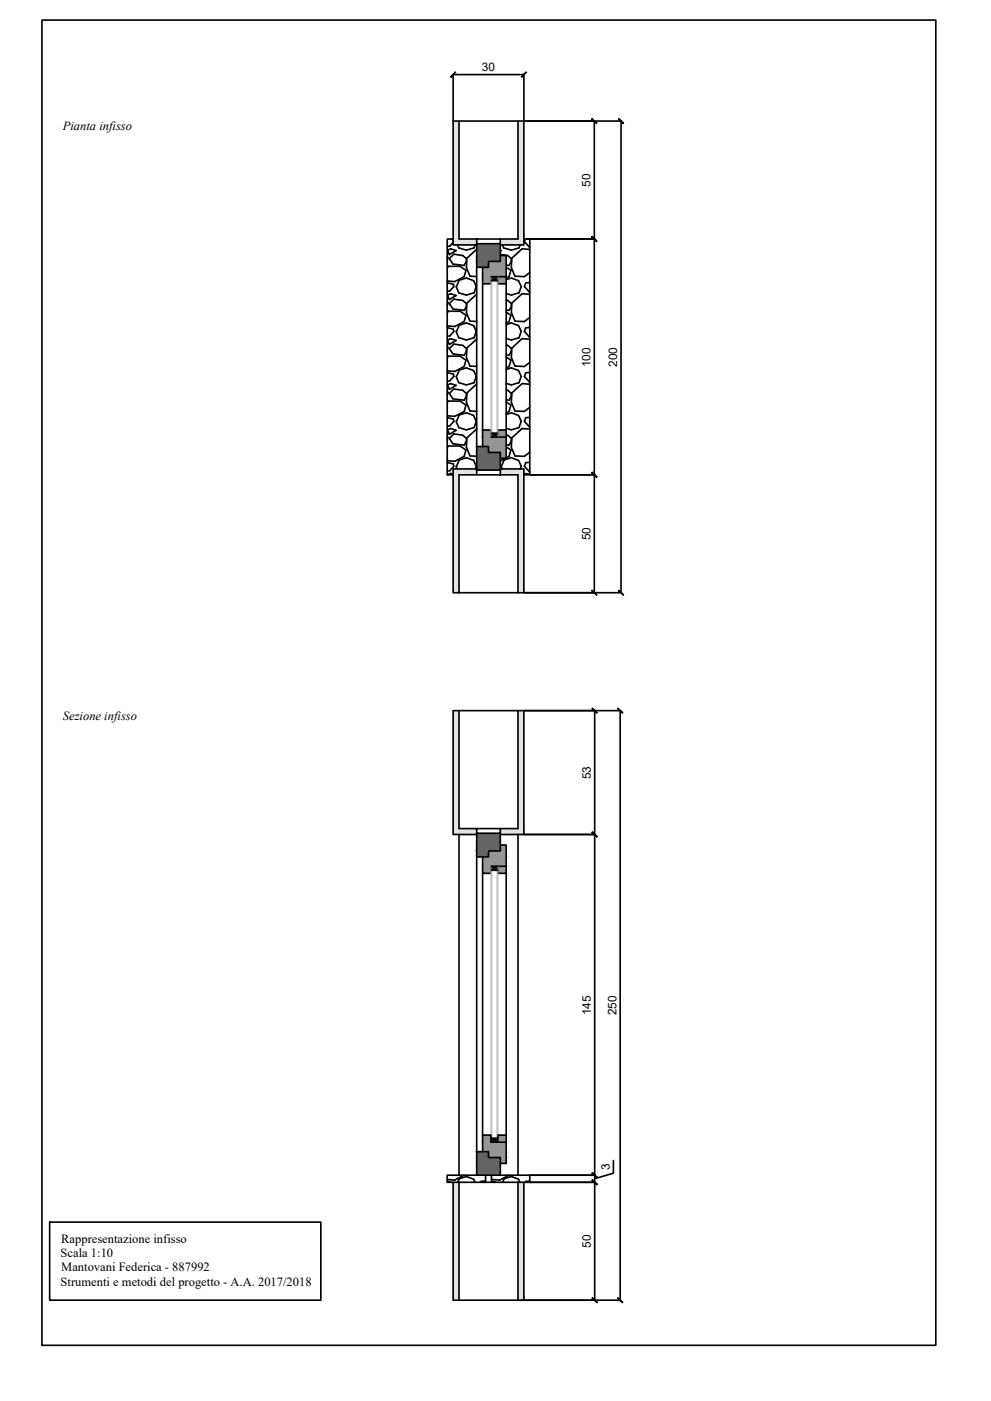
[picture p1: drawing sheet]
<svg xmlns="http://www.w3.org/2000/svg" width="420mm" height="594mm" viewBox="0 0 420 594" stroke-linecap="round" stroke-linejoin="round" font-family="sans-serif">
<!-- layer: Muri -->
<path d="M17.8 8.5h379v562h-379zM202.1 101.4h-7.5v-50.1h25v50.1h-7.5M202.1 201.3h-7.5v50h25v-50h-7.5M202.1 351.4h-7.5v-50.1h25v50.1h-7.5M194.6 501.3h25v50h-25z" fill="none" stroke="#000" stroke-width=".7"/>
<!-- layer: Intonaco -->
<g fill="#e4e3e2" stroke="#e4e3e2" stroke-width=".42">
<path d="M219.6 51.3l2.5 50.1v-50.1zM219.6 51.3l2.5 50.1h-2.5z"/>
<path d="M192.1 51.3l2.5 50.1v-50.1zM192.1 51.3l2.5 50.1h-2.5z"/>
<path d="M212.1 101.4l10 1.9v-1.9zM212.1 101.4l10 1.9h-10z"/>
<path d="M192.1 101.4l10 1.9v-1.9zM192.1 101.4l10 1.9h-10z"/>
<path d="M212.1 103.3l10 .6v-.6zM212.1 103.3l10 .6h-10z"/>
<path d="M192.1 103.3l10 .6v-.6zM192.1 103.3l10 .6h-10z"/>
<path d="M212.1 198.8l10 .5v-.5zM212.1 198.8l10 .5h-10z"/>
<path d="M192.1 198.8l10 .5v-.5zM192.1 198.8l10 .5h-10z"/>
<path d="M212.1 199.3l10 2v-2zM212.1 199.3l10 2h-10z"/>
<path d="M192.1 199.3l10 2v-2zM192.1 199.3l10 2h-10z"/>
<path d="M219.6 201.3l2.5 50v-50zM219.6 201.3l2.5 50h-2.5z"/>
<path d="M192.1 201.3l2.5 50v-50zM192.1 201.3l2.5 50h-2.5z"/>
<path d="M219.6 301.3l2.5 50.1v-50.1zM219.6 301.3l2.5 50.1h-2.5z"/>
<path d="M192.1 301.3l2.5 50.1v-50.1zM192.1 301.3l2.5 50.1h-2.5z"/>
<path d="M212.1 351.4l10 1.9v-1.9zM212.1 351.4l10 1.9h-10z"/>
<path d="M192.1 351.4l10 1.9v-1.9zM192.1 351.4l10 1.9h-10z"/>
<path d="M212.1 353.3l10 .6v-.6zM212.1 353.3l10 .6h-10z"/>
<path d="M192.1 353.3l10 .6v-.6zM192.1 353.3l10 .6h-10z"/>
<path d="M219.6 501.3l2.5 50v-50zM219.6 501.3l2.5 50h-2.5z"/>
<path d="M192.1 501.3l2.5 50v-50zM192.1 501.3l2.5 50h-2.5z"/>
</g>
<!-- layer: Buco e proiez -->
<path d="M204.6 120.3v62M214.6 120.3v62M194.6 353.9v144.4M219.6 353.9v144.4M204.6 370.3v111M214.6 370.3v111" fill="none" stroke="#000" stroke-width=".7"/>
<!-- layer: Lastra vetro e distanziatore -->
<g fill="none" stroke="#000" stroke-width=".7">
<path d="M189.6 119.9l2.6 .7 .2 .9-1.7 1.9-1.1 .1M189.6 108.8l.3 .5-.3 1M189.6 113.5l.5-.6h5l2.5 1.7-.8 2.7-4 2.1-3.2-.2M189.7 106.1l1.4-.6 2.3 .8-2.9 1.7zM190.5 109.7l1.9-1.9 3.8 .6 1.5 1.3v1.1l-.9 1.8-4.8-.6zM191.6 101.4l.5 .1M192.1 102.8l-1.4 1.6-1.1 .1M194 103.9l.5 1.2 3.2 1 3.3-1 .5-1.2M202.1 105.7l-4.2 3.8-.2 4 1.6 3.6 2.8 .2M208.5 119l2.2-1.7v1.7h-2.2v-1.7l2.2 1.7M212.1 107.9l3.2 .5 1.5 1.3v1.1l-1 1.8-1.2-.2M212.1 106.2l.3 .1-.3 .2"/>
<path d="M213 103.9l.6 1.2 3.2 1 3.2-1 .5-1.2M214.6 118.6l2.2-.7 3 1.1 1.2 2.5-1 2.7-3.2 .9-2.2-.6M214.6 113.3l2 1.3-.8 2.7-1.2 .7M222.7 101.4l-.4 1.1 2.3 2.2M224.6 119.8l-1.7 .2-.6 1.5 2.3 2.3M224.6 105.8l-3.2-.3-4.4 4-.2 4 1.5 3.6 4 .2 2.3-1.7M189.6 139l2.6 .6 .2 1-1.7 1.9-1.1 .1M189.6 127.8l.3 .6-.3 1M189.6 132.6l.5-.6h5l2.5 1.7-.8 2.7-4 2.1-3.2-.3M189.7 125.1l1.4-.5 2.3 .7-2.9 1.7zM190.5 128.7l1.9-1.9 3.8 .6 1.5 1.3v1.2l-.9 1.7-4.8-.6zM193.4 121.5l1.1 2.7 3.2 .9 3.3-.9 .9-2.7-1.1-2.5-3.1-1.1-3 .9-1.1 2.7"/>
<path d="M202.1 124.7l-4.2 3.9-.2 4 1.6 3.6 2.8 .1M214.6 127.3l.7 .1 1.5 1.3v1.2l-1 1.7-1.2-.1M214.6 137.6l2.2-.7 3 1.2 1.2 2.5-1 2.6-3.2 1-2.2-.7M214.6 132.3l2 1.4-.8 2.7-1.2 .6M224.6 138.9l-1.7 .1-.6 1.6 2.3 2.2M224.6 124.8l-3.2-.2-4.4 4-.2 4 1.5 3.6 4 .2 2.3-1.8M189.6 158l2.6 .7 .2 .9-1.7 1.9-1.1 .1M189.6 146.9l.3 .5-.3 1M189.6 151.6l.5-.6h5l2.5 1.7-.8 2.7-4 2.1-3.2-.2M189.7 144.2l1.4-.6 2.3 .8-2.9 1.7zM190.5 147.8l1.9-1.9 3.8 .6 1.5 1.3v1.1l-.9 1.8-4.8-.6zM193.4 140.6l1.1 2.6 3.2 1 3.3-1 .9-2.6-1.1-2.5-3.1-1.2-3 1-1.1 2.7"/>
<path d="M193.4 159.6l1.1 2.7 3.2 .9 3.3-.9 .9-2.7-1.1-2.5-3.1-1.1-3 .9-1.1 2.7M202.1 143.8l-4.2 3.8-.2 4 1.6 3.6 2.8 .2M214.6 146.4l.7 .1 1.5 1.3v1.1l-1 1.8-1.2-.2M214.6 156.7l2.2-.7 3 1.1 1.2 2.5-1 2.7-3.2 .9-2.2-.6M214.6 151.4l2 1.3-.8 2.7-1.2 .7M224.6 157.9l-1.7 .2-.6 1.5 2.3 2.3M224.6 143.9l-3.2-.3-4.4 4-.2 4 1.5 3.6 4 .2 2.3-1.7M189.6 177.1l2.6 .6 .2 1-1.7 1.9-1.1 .1M189.6 165.9l.3 .6-.3 1M189.6 170.7l.5-.6h5l2.5 1.7-.8 2.7-4 2.1-3.2-.3M189.7 163.2l1.4-.5 2.3 .7-2.9 1.7zM190.5 166.8l1.9-1.9 3.8 .6 1.5 1.3v1.2l-.9 1.7-4.8-.6z"/>
<path d="M193.4 178.7l1.1 2.6 3.2 1 3.3-1 .9-2.6-1.1-2.5-3.1-1.2-3 1-1.1 2.7M202.1 162.8l-4.2 3.9-.2 4 1.6 3.6 2.8 .1M214.6 165.4l.7 .1 1.5 1.3v1.2l-1 1.7-1.2-.1M214.6 175.7l2.2-.7 3 1.2 1.2 2.5-1 2.6-3.2 1-2.2-.7M214.6 170.4l2 1.4-.8 2.7-1.2 .6M224.6 177l-1.7 .1-.6 1.6 2.3 2.2M224.6 162.9l-3.2-.2-4.4 4-.2 4 1.5 3.6 4 .2 2.3-1.8M189.6 185l.3 .5-.3 1M189.6 196.1l2.6 .7 .2 .9-1.7 1.9-1.1 .1M189.6 189.7l.5-.6h5l2.5 1.7-.8 2.7-4 2.1-3.2-.2M189.7 182.3l1.4-.6 2.3 .8-2.9 1.7zM190.5 185.9l1.9-1.9 3.8 .6 1.5 1.3v1.1l-.9 1.8-4.8-.6z"/>
<path d="M193.4 197.7l.5 1.1M193.6 197.7l1.1-2.7 3-.9 3.1 1.1 1.1 2.5-.4 1.1M202.1 181.9l-4.2 3.8-.2 4 1.6 3.6 2.8 .2M208.5 183.6l2.2 1.7v-1.7h-2.2v1.7l2.2-1.7M212.4 197.7l.5 1.1M212.6 197.7l1.1-2.7 3.1-.9 3 1.1 1.2 2.5-.4 1.1M214.3 194.3l-2.2 1.2M214.6 184.5l.7 .1 1.5 1.3v1.1l-1 1.8-1.2-.2M214.6 189.5l2 1.3-.8 2.7-1.2 .7M224.6 196l-1.7 .2-.6 1.5 2.3 2.3M224.6 182l-3.2-.3-4.4 4-.2 4 1.5 3.6 4 .2 2.3-1.7M192.1 201.1l-1-.3-1.4 .5"/>
<path d="M222.1 200.8l2.5 .2M208.5 369l2.2-1.7v1.7h-2.2v-1.7l2.2 1.7M196.8 498.3l-4 2.1-3.2-.2M208.5 482.6l2.2 1.7v-1.7h-2.2v1.7l2.2-1.7M215.8 498.3l-4 2.1-3.4-.3M189.6 500.9l1.8 .4M194.1 501.3l.6-1.5 3-.9 3.1 1.1 .6 1.3M205.9 500.8l-2.1 .2-.1 .3M208.4 500.8l2 .5M213.1 501.3l.6-1.5 3.1-.9 3 1.1 .7 1.3M224.6 500.8l-1.7 .2-.1 .3"/>
</g>
<!-- layer: Lastre -->
<path d="M192.1 101.4h-2.5v99.9h2.5M222.1 101.4h2.5v99.9h-2.5M202.1 363.3v125M194.6 501.3h-5v-3h16.3v3M208.4 501.3v-3h16.2v3h-5" fill="none" stroke="#000" stroke-width=".7"/>
<!-- layer: Intonaco -->
<g fill="#636466" stroke="#636466" stroke-width=".42">
<path d="M202.1 103.3l10 7.5v-7.5zM202.1 103.3l10 7.5h-10z"/>
<path d="M202.1 110.8l5 2.6v-2.6zM202.1 110.8l5 2.6h-5z"/>
<path d="M202.1 189.3l5 2.5v-2.5zM202.1 189.3l5 2.5h-5z"/>
<path d="M202.1 191.8l10 7.5v-7.5zM202.1 191.8l10 7.5h-10z"/>
<path d="M202.1 353.3l10 7.5v-7.5zM202.1 353.3l10 7.5h-10z"/>
<path d="M202.1 360.8l5 2.5v-2.5zM202.1 360.8l5 2.5h-5z"/>
<path d="M202.1 488.3l5 2.5v-2.5zM202.1 488.3l5 2.5h-5z"/>
<path d="M202.1 490.8l10 7.5v-7.5zM202.1 490.8l10 7.5h-10z"/>
</g>
<!-- layer: Controtelaio -->
<path d="M202.1 101.4h10v1.9h-10zM202.1 199.3h10v2h-10zM202.1 351.4h10v1.9h-10z" fill="none" stroke="#000" stroke-width=".7"/>
<!-- layer: Telaio -->
<path d="M202.1 103.3v10.1h5v-2.6h5v-7.5M202.1 113.4v85.9M202.1 189.3h5v2.5h5v7.5M202.1 353.3v10h5v-2.5h5v-7.5M202.1 498.3v-10h5v2.5h5v7.5M205.9 498.3h2.5" fill="none" stroke="#000" stroke-width=".7"/>
<!-- layer: Intonaco -->
<g fill="#939598" stroke="#939598" stroke-width=".42">
<path d="M212.1 108.3l2.5 2.5v-2.5zM212.1 108.3l2.5 2.5h-2.5z"/>
<path d="M207.1 110.8l7.5 2.6v-2.6zM207.1 110.8l7.5 2.6h-7.5z"/>
<path d="M204.6 113.4l10 3.9v-3.9zM204.6 113.4l10 3.9h-10z"/>
<path d="M211.1 117.3l3.5 3v-3zM211.1 117.3l3.5 3h-3.5z"/>
<path d="M204.6 117.3l3.5 3v-3zM204.6 117.3l3.5 3h-3.5z"/>
<path d="M211.1 182.3l3.5 3v-3zM211.1 182.3l3.5 3h-3.5z"/>
<path d="M204.6 182.3l3.5 3v-3zM204.6 182.3l3.5 3h-3.5z"/>
<path d="M204.6 185.3l10 4v-4zM204.6 185.3l10 4h-10z"/>
<path d="M207.1 189.3l7.5 2.5v-2.5zM207.1 189.3l7.5 2.5h-7.5z"/>
<path d="M212.1 191.8l2.5 2.5v-2.5zM212.1 191.8l2.5 2.5h-2.5z"/>
<path d="M212.1 358.3l2.5 2.5v-2.5zM212.1 358.3l2.5 2.5h-2.5z"/>
<path d="M207.1 360.8l7.5 2.5v-2.5zM207.1 360.8l7.5 2.5h-7.5z"/>
<path d="M204.6 363.3l10 4v-4zM204.6 363.3l10 4h-10z"/>
<path d="M211.1 367.3l3.5 3v-3zM211.1 367.3l3.5 3h-3.5z"/>
<path d="M204.6 367.3l3.5 3v-3zM204.6 367.3l3.5 3h-3.5z"/>
<path d="M211.1 481.3l3.5 3v-3zM211.1 481.3l3.5 3h-3.5z"/>
<path d="M204.6 481.3l3.5 3v-3zM204.6 481.3l3.5 3h-3.5z"/>
<path d="M204.6 484.3l10 4v-4zM204.6 484.3l10 4h-10z"/>
<path d="M207.1 488.3l7.5 2.5v-2.5zM207.1 488.3l7.5 2.5h-7.5z"/>
<path d="M212.1 490.8l2.5 2.5v-2.5zM212.1 490.8l2.5 2.5h-2.5z"/>
</g>
<!-- layer: Anta ferma vetro -->
<path d="M211.1 117.3v3h3.5v-3M212.1 108.3h2.5v9h-6.5v3h-3.5v-6.9M204.6 189.3v-7h3.5v3h6.5v9h-2.5M211.1 185.3v-3h3.5v3M212.1 358.3h2.5v9h-6.5v3h-3.5v-7M211.1 367.3v3h3.5v-3M204.6 488.3v-7h3.5v3h6.5v9h-2.5M211.1 484.3v-3h3.5v3" fill="none" stroke="#000" stroke-width=".7"/>
<!-- layer: Lastra vetro e distanziatore -->
<path d="M208.1 117.3v68M208.5 119v64.6M210.7 119v64.6M211.1 117.3v68M208.1 367.3v117M208.5 369v113.6M210.7 369v113.6M211.1 367.3v117" fill="none" stroke="#b2b2b2" stroke-width=".42"/>
<!-- layer: Intonaco -->
<g fill="none" stroke="#000" stroke-width=".7">
<path d="M192.1 31.4v19.9M192.1 31.6h30M222.1 31.4v19.9M194.6 51.3h-2.5v52.6h10M219.6 51.3h2.5v52.6h-10M222.2 51.3h41.3M252 51.3v200M263.3 51.3v200M222.2 101.4h29.9M202.1 198.8h-10v52.5h2.5M212.1 198.8h10v52.5h-2.5M224.7 201.3h27.4"/>
<path d="M222.2 251.3h41.3M194.6 301.3h-2.5v52.6h10M219.6 301.3h2.5v52.6h-10M222.2 301.3h40.9M252.1 301.3v250M262.9 301.3v250M222.2 353.9h30.1M224.7 498.3h27.6M260.1 492.1v5.4l-8 2.3M192.1 501.3v50h2.5M222.1 501.3v50h-2.5M224.7 501.3h27.6"/>
<path d="M220.9 551.3h42.2"/>
</g>
<!-- layer: Testo -->
<path d="M21 518.2h115v33.1h-115z" fill="none" stroke="#000" stroke-width=".7"/>
<!-- layer: 0 -->
<g fill="#000" stroke="#000" stroke-width=".42">
<path d="M193 30.5l-1.8 2.2 2-2zM193 30.5l-1.8 2.2-.2-.2z"/>
<path d="M221 32.5l.2 .2 1.8-2.2zM223 30.5l.2 .2-2 2z"/>
<path d="M250.9 50.4l2 2.1 .2-.3zM250.9 50.4l.2-.2 2 2z"/>
<path d="M262.2 50.4l2 2.1 .2-.3zM262.2 50.4l.2-.2 2 2z"/>
<path d="M251.1 100.2l-.2 .2 2.2 1.8zM250.9 100.4l2.2 1.8-.2 .3z"/>
<path d="M250.9 100.4l2 2.1 .2-.3zM250.9 100.4l.2-.2 2 2z"/>
<path d="M251.1 200.2l-.2 .3 2.2 1.7zM250.9 200.5l2.2 1.7-.2 .2z"/>
<path d="M250.9 200.5l2 1.9 .2-.2zM250.9 200.5l.2-.3 2 2z"/>
<path d="M250.9 250.5l2.2 1.7-2-2zM250.9 250.5l2.2 1.7-.2 .2z"/>
<path d="M262.4 250.2l-.2 .3 2.2 1.7zM262.2 250.5l2.2 1.7-.2 .2z"/>
<path d="M251 300.4l2 2.1 .2-.3zM251 300.4l.2-.2 2 2z"/>
<path d="M261.8 300.4l2 2.1 .3-.3zM261.8 300.4l.3-.2 2 2z"/>
<path d="M251.2 352.7l-.2 .2 2.2 1.8zM251 352.9l2.2 1.8-.2 .3z"/>
<path d="M251 352.9l2 2.1 .2-.3zM251 352.9l.2-.2 2 2z"/>
<path d="M251.2 497.2l-.2 .2 2.2 1.8zM251 497.4l2.2 1.8-.2 .3z"/>
<path d="M251 497.4l2 2.1 .2-.3zM251 497.4l.2-.2 2 2z"/>
<path d="M251.2 500.2l-.2 .3 2.2 1.7zM251 500.5l2.2 1.7-.2 .2z"/>
<path d="M251 500.5l2 1.9 .2-.2zM251 500.5l.2-.3 2 2z"/>
<path d="M251.2 550.2l-.2 .2 2.2 1.8zM251 550.4l2.2 1.8-.2 .3z"/>
<path d="M261.8 550.4l2.3 1.8-2-2zM261.8 550.4l2.3 1.8-.3 .3z"/>
</g>
<g font-size="5.3">
<text x="26.6" y="55.3">Pianta infisso</text>
<text x="26.7" y="305.5">Sezione infisso</text>
<text x="26" y="526.9">Rappresentazione infisso</text>
<text x="25.7" y="533">Scala 1:10</text>
<text x="26" y="539.1">Mantovani Federica - 887992</text>
<text x="25.7" y="545.2">Strumenti e metodi del progetto - A.A. 2017/2018</text>
</g>
<g font-size="5">
<text x="204.3" y="30.1">30</text>
<text x="250.4" y="79.1" transform="rotate(-90 250.4 79.1)">50</text>
<text x="250.4" y="155.7" transform="rotate(-90 250.4 155.7)">100</text>
<text x="261.7" y="155.5" transform="rotate(-90 261.7 155.5)">200</text>
<text x="250.4" y="229.1" transform="rotate(-90 250.4 229.1)">50</text>
<text x="250.5" y="330.4" transform="rotate(-90 250.5 330.4)">53</text>
<text x="250.6" y="430.5" transform="rotate(-90 250.6 430.5)">145</text>
<text x="261.4" y="430.5" transform="rotate(-90 261.4 430.5)">250</text>
<text x="258.5" y="496.2" transform="rotate(-90 258.5 496.2)">3</text>
<text x="250.6" y="529.1" transform="rotate(-90 250.6 529.1)">50</text>
</g>
</svg>
